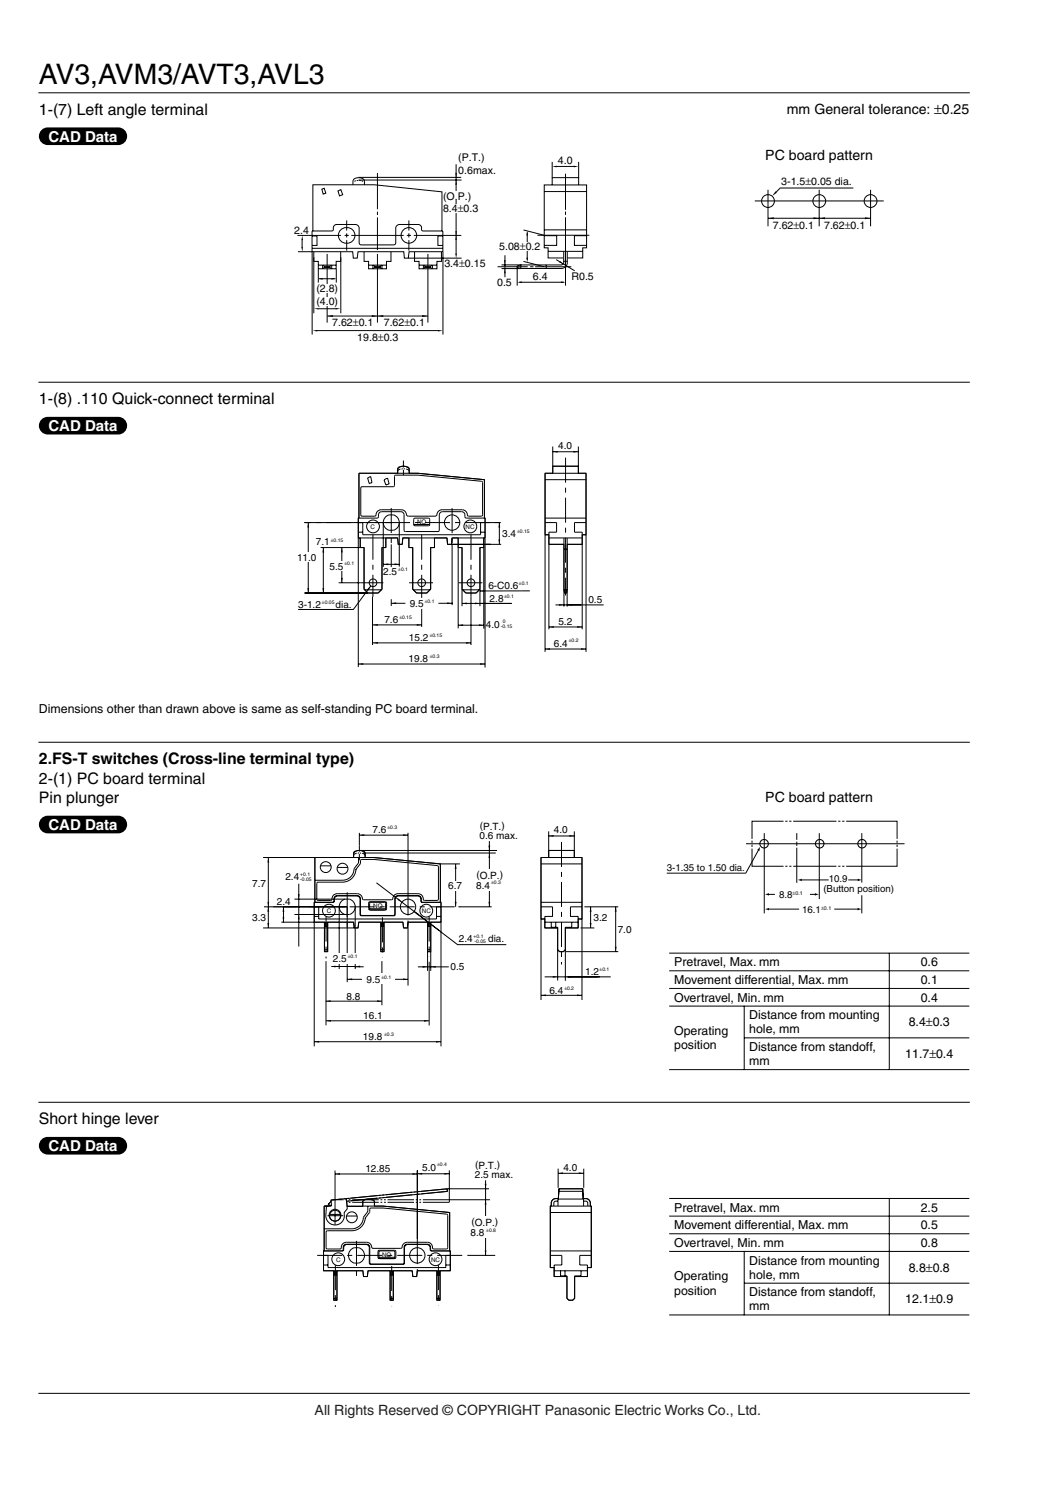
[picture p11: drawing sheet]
<svg xmlns="http://www.w3.org/2000/svg" width="210mm" height="297mm" viewBox="0 0 210 297" stroke-linecap="round" stroke-linejoin="round" font-family="sans-serif">
<g fill="none" stroke="#000" stroke-width=".2">
<path d="M7.8 18.5h186M64.3 37.8l.5-.2 .3 1-.5 .2zM67.6 38.2l.5-.3 .4 1-.6 .3zM70.6 37v-.5a.73 .73 0 0 1 .5-.9 1.29 1.29 0 0 1 1.8 .6v.8M71.7 35.5h20.5M71.7 36h20.6M75.5 34.6v7.2M91.2 32.8v18.1M108.8 38.3h8.5M110.4 37v-1.5h5.3v1.5M110.4 32.4v3.1M111.2 33.3h3.6"/>
<path d="M113 34.7v7.3M115.7 32.4v3.1M59.4 47.1h8.8M59.6 50.3h2.8M60.4 47.9v1.6M62.4 47.2h1v1.9h-1M62.4 49.6h26.1M62.4 50.4v16.5M62.4 46.2h3.5a.67 .67 0 0 0 .8-.9 .84 .84 0 0 1 1-.4h2.9a.89 .89 0 0 1 1.2 1v2.2a.61 .61 0 0 0 .1 .7 .61 .61 0 0 0 .7 .2h5.2a1.12 1.12 0 0 0 1.3-.3v-2.2a1.36 1.36 0 0 1 .5-1.6h3a1.55 1.55 0 0 1 1.6 .4 .67 .67 0 0 0 .8 .9h3.5v4.1h-6.7l-.2 1.3h-.8l-.1-1.3h-9.1l-.2 1.3h-.8l-.1-1.3h-8.1zM62.5 46.2v-9.3h12.3l13.6 1.4v7.9M62.7 50.3v1.9h.9v1.5h3.6v-1.5h.9v-1.9M62.7 51.4v11.2"/>
<path d="M63.6 53.8v2.7M63.6 53h3.6M63.8 55.7h3.2M64.5 53v.7M64.5 53l.4 .3M64.9 53.3h1v.2h-1zM64.9 53.5l-.4 .2M65.4 50.8v13.7M65.9 53.5l.3 .2M66.2 53l-.3 .3M66.3 53v.7M67.2 53.8v2.7"/>
<path d="M68.1 51.4v11.2M68.3 45.8a1.64 1.64 0 0 1 2.2 .1 1.64 1.64 0 0 1 0 2.3 1.64 1.64 0 0 1-2.2 .1 1.56 1.56 0 0 1 0-2.5zM68.9 47.1h.8M69.3 44.1v2M69.3 46.6v.9M69.3 48v2.1M70.2 47.1h10.5M72.8 50.3v1.9h.9v1.5h3.6v-1.5h.9v-1.9M73.7 53h3.6M74.6 53v.7M74.6 53l.3 .3M74.9 53.3h1.1v.2h-1.1z"/>
<path d="M74.9 53.5l-.3 .2M75.5 42.3v.7M75.5 43.5v6.5M75.5 50.8v13.7M76 53.5l.3 .2M76.3 53l-.3 .3M76.4 53v.7M81.3 47.1h.9M81.6 51.6h10.7M81.7 44.1v2M81.7 46.6v.9M81.7 48v2.1"/>
<path d="M82.7 47.1h9.5M82.9 50.3v1.9h.9v1.5h3.5v-1.5h1v-1.9M83.8 53h3.5M84.6 53v.7M84.7 53l.3 .3M85 53.3h1.1v.2h-1.1zM85 53.5l-.3 .2M85.5 50.8v13.7M86.1 53.5l.3 .2M86.4 53l-.3 .3M86.4 53v.7M88.5 47.2h-1v1.9h1"/>
<path d="M88.6 50.4v16.5M99.5 53.3h6M100.3 53h3.8M100.3 53.7h3.8M100.9 51v4.4M103.4 53.5v3.6M103.8 56.4h8.9M104.1 52.9v.7M104.6 46l4.2 1M104.6 52.3l4.2 1M105.4 46.4v5.5M106 53.3h.6"/>
<path d="M107 53.3h7.2M107.4 47h10.4M108.8 45.9h8.5M108.8 47.1h2.5v2h-2.5M109.2 53v.7M109.6 50.2h6.9M111.2 51.9l3.7 2.2M112.6 51.6h-3v-2.1h-.8v-12.5h8.5v12.5h-.8v2.1h-3.1M112.6 52.2h.8M112.7 50.3v2.2l-.1 .3-.3 .1-8.2 .1-.7 .2v.3l.7 .2 8.6-.1 .4-.3 .3-.5v-2.5M113 42.3v.6M113 43.4v13.7"/>
<path d="M117.3 47.1h-2.5v2h2.5M7.8 76.4h186M63.3 66.1h24.4M63.7 61.7h3.5M65.4 63.2h20.1M7.8 148.4h186M7.8 220.3h186M7.8 278.5h186"/>
<circle cx="81.7" cy="47.1" r="1.56"/>
</g>
<g fill="#000">
<path d="M91 34.6h.3l-.1 .9zM91.2 36l.1 .9h-.3zM110.4 33.3l.9-.2v.3zM114.7 33.1l.9 .2-.9 .1zM60.3 49.4h.3l-.2 .9zM60.4 47.1l.2 .9h-.3zM63.6 55.7l.9-.1v.3zM66.2 55.6l1 .1-1 .2zM91 46.2h.3l-.1 .9zM91 50.7h.3l-.1 .9zM91.2 47l.1 1h-.3zM100.9 53.7l.2 .9h-.3z"/>
<path d="M100.8 52h.3l-.2 .9zM103.4 56.4l.9-.1v.3zM105.4 46.2l.2 .9h-.4zM105.2 51.5h.4l-.2 .9zM111.9 52.2l.7 .6-.8-.4zM112.1 56.3l1 .1-1 .2zM62.5 66.1l.9-.2v.4zM62.8 61.7l.9-.1v.3zM65.4 63.2l1.2-.2v.4zM67.1 61.6l.9 .1-.9 .2zM74.3 63l1.2 .2-1.2 .2zM75.5 63.2l1.1-.2v.4z"/>
<path d="M84.4 63l1.1 .2-1.1 .2zM87.6 65.9l.9 .2-.9 .2z"/>
</g>
<path d="M70.8 36.2l1.1-.1 .7 .2" fill="none" stroke="#000" stroke-width=".2" stroke-dasharray=".3 .2" stroke-linecap="butt"/>
<g fill="#fff">
<path d="M63.8 59.4h3.2v1.7h-3.2z"/>
<path d="M88.6 40.8h7.7v1.8h-7.7z"/>
<path d="M89.5 38.3h3.3v1.7h-3.3z"/>
<path d="M103.7 48.4h3.3v1.8h-3.3z"/>
<path d="M63.8 56.7h3.2v1.8h-3.2z"/>
</g>
<g fill="none" stroke="#000" stroke-width=".2">
<path d="M153.5 37.9v7.3M163.8 37.9v7.3M170.6 37.6h-14.6l-.9 .8M174 37.9v7.3M150.9 40.2h25.8M153.5 43.6h20.5M72.2 97.3h6.4l.3-.3v-1.8l.2-.2h4.4l12.7 1.2 .3 .3-.1 6.6-.2 .1h-2.5l-.3-.3a1.02 1.02 0 0 0-1-1h-4a1.12 1.12 0 0 0-1.1 1.1l-.3 .2h-5.4l-.3-.2a1.18 1.18 0 0 0-1.1-1.1h-4a1.1 1.1 0 0 0-1.1 1.2l-.2 .1h-2.5l-.2-.1-.1-5.6zM73.5 95.5l.6-.2 .3 1.2-.6 .1zM76.8 95.9l.7-.3 .3 1.1-.6 .3zM79.5 94.6v-1a1.86 1.86 0 0 1 2.3 0v1M80.6 92.1v2.9M81.8 94.2v-.1a1.87 1.87 0 0 0-2.3 0v.1"/>
<path d="M109 95.9h8.2M110.5 93.2h5.1M110.5 89.3v5.3M110.5 90.3h5.1M115.6 89.3v5.3M60.8 104.5h8.2M61.6 104.5v14M64.1 109.5h8.7v8.3l.7 .7M64.6 109.5v9M67.7 116.5h4.4M68.3 109.5v7M71.6 104.5h.9v2.4h23.6v-2.4h.9"/>
<path d="M71.6 106.4h.9M71.6 107.5h7.9l.1 1.3h.8l.1-1.3h8.9l.1 1.3h8.6M71.8 103.6v-9h11.7l13.3 1.3v7.7M72 107.5v2M72.9 117.9h3.3M74.1 117.1l-3.5 4.7h-11M74.5 119.3v9.6M76.6 104.5v8.8M76.6 112.8h3.2M77.1 107.5v2h-.7v8.3l-.8 .7h-14.8M78.2 108.8v4.5M79.8 104.5v8.8"/>
<path d="M81.7 107.5v2h.8v8.3l.8 .7h2l.8-.7v-8.3h.8v-2M82.6 117.9h3.4M82.7 104.8l.3 .3h2.6l.3-.3M82.7 104.8v-1l.3-.2h2.8l.1 .2v1M82.7 104.8h3.2M90.3 108.8l.1-1.3h6.6v-3.9h-3.8l-.3-.3a.77 .77 0 0 0-.6-1h-3.8a.64 .64 0 0 0-.7 .6v3.1l-.2 .3-6.7-.1-.1-.2v-3.1a.64 .64 0 0 0-.7-.6h-3.8a.87 .87 0 0 0-.7 1.1l-.2 .2h-3.8v29.7M90.4 108.8v12.2M91.6 109.5h.8v11.7M91.6 107.5v18.1M92.4 117.8l.7 .7h2.1l.7-.7M92.5 117.9h3.3M94.2 119.3v9.6"/>
<path d="M96.1 106.4h.9M96.7 109.5h-.8v11.7M96.7 107.5v18.2M97 107.6v25.8M97.2 104.5h2.9M99.8 104.5v4.3M105.9 118.1h-10M109 104.5h2.3v1.9h-1.6v19.4M109 106.9h.7M109 103.6h8.2M109.7 108.8h3M109.7 107.5h6.7"/>
<path d="M112.7 117.8l.2 .7h.4l.1-.7M112.7 109.8h.7M112.7 107.5v13.8M112.8 117.9h.6M113.4 107.5v13.8M113.4 108.8h3M116.4 106.9h.8M117.2 104.5h-2.4v1.9h1.6v19.4M71.6 132.7h25.4M74.5 124.9h9.8M74.6 128.5h19.6M78.2 120.6h2.8"/>
<path d="M84.3 121.7v3.6M87.6 120.6h3M91.6 125h5.1M92.4 120.6h9.9M109 130.3v-35.7h8.2v35.7M109 129.7h8.2M109.7 125.3h6.7M111 120.9h9.7"/>
<circle cx="153.5" cy="40.2" r="1.28"/>
<circle cx="163.8" cy="40.2" r="1.28"/>
<circle cx="174" cy="40.2" r="1.28"/>
<circle cx="74.6" cy="105.2" r="1.28"/>
<circle cx="74.6" cy="116.5" r=".77"/>
<circle cx="78.2" cy="104.5" r="1.6"/>
<circle cx="84.3" cy="116.5" r=".77"/>
<circle cx="90.4" cy="104.5" r="1.54"/>
<circle cx="94" cy="105.2" r="1.28"/>
<circle cx="94.2" cy="116.5" r=".77"/>
</g>
<g fill="#000">
<path d="M8.3 26l.8-.5h.4h14.1a1.76 1.76 0 0 1 1.8 1.7 1.76 1.76 0 0 1-1.8 1.8h-14.1a1.76 1.76 0 0 1-1.6-1.1 1.76 1.76 0 0 1 .4-1.9zM155 38.2l.3 .3-.9 .7zM153.5 43.6l1.2-.2v.4zM162.6 43.4l1.2 .2-1.2 .2zM163.8 43.6l1.1-.2v.4zM172.9 43.4l1.2 .2-1.2 .2zM110.5 90.3l1-.2v.4zM114.6 90.1l1 .2-1 .2zM61.6 104.5l.2 .9h-.3zM61.5 117.6h.3l-.2 .9zM64.6 109.5l.2 .9h-.3zM64.5 117.6h.3l-.2 .9z"/>
<path d="M68.3 109.5l.2 .9h-.3zM68.2 115.5h.3l-.2 1zM73.4 117.8l.7-.7-.4 .9zM76.6 112.8l1-.2v.4zM78.9 112.6l1 .2-1 .2zM95.9 118.1l1-.1v.3zM99.8 104.5l.2 .9h-.4zM99.6 107.8h.4l-.2 1zM71.6 132.7l1-.1v.3zM74.5 124.9l1-.2v.4zM74.6 128.5l1-.2v.4zM78.2 120.6l1-.2v.4z"/>
<path d="M83.3 124.7l1 .2-1 .2zM89.4 120.4l1 .2-1 .2zM91.6 125l1-.2v.3zM93.2 128.3l1 .2-1 .2zM92.3 120.6l1-.2v.4zM95 120.4l1 .2-1 .2zM95.7 124.8l1 .2-1 .1zM96 132.6l1 .1-1 .2zM109 129.7l.9-.1v.3zM109.7 125.3l1-.1v.3zM111.8 120.7l.9 .2-.9 .2zM113.4 120.9l1-.2v.4z"/>
<path d="M115.4 125.2l1 .1-1 .2zM116.2 129.6l1 .1-1 .2z"/>
</g>
<path d="M113.1 91.5v27.5M69 104.5h31.1M72.1 116.5h4.5M74.5 106.9v12.4M78.2 101.6v7.2M78.2 104.5h-17.3M81.8 116.5h4.8M84.3 106.9v12.6M90.4 101.6v7.2M91.6 116.5h4.8M94.2 106.9v12.4" fill="none" stroke="#000" stroke-width=".2" stroke-dasharray="5 1 1 1" stroke-linecap="butt"/>
<g fill="#fff">
<path d="M67.2 112.1h2v2h-2z"/>
<path d="M60.6 110.4h2v2h-2z"/>
</g>
<g fill="none" stroke="#000" stroke-width=".2">
<path d="M71.8 94.6h7.7v-.9a1.54 1.54 0 0 1 2.3 0v.9h1.7l13.3 1.3 .2 11.6h-.3v2h-.8v8.3l-.7 .7h-2.1l-.7-.7v-8.3h-.8v-2h-1.2l-.1 1.3h-.8l-.1-1.3h-2.5v2h-.8v8.3l-.8 .7h-2l-.8-.7v-8.3h-.8v-2h-1.2l-.1 1.3h-.8l-.1-1.3h-2.4v2h-.7v8.3l-.8 .7h-2.1l-.7-.7v-8.3h-.8v-2h-.4zM109 94.6h1.5v-1.4h5.1v1.4h1.6v12.3h-.8v1.9h-3v9l-.1 .7h-.4l-.2-.7v-9h-3v-1.9h-.7zM78.2 119.8v1.3M97.2 108.8h3M52.6 171.4h22.1l13.3 1.3M53.6 171.4v14.1M58.9 179.7h11a1.6 1.6 0 0 1 1.1 1.6M59.7 176.6v12.6M62.9 171.4h7.8v-.9a1.54 1.54 0 0 1 2.3 0v.9h1.7l13.3 1.3 .2 11.6h-2.1v5.9h-.6v-5.9h-3.9l-.2 1.2h-.7l-.2-1.2h-3.7v5.9h-.7v-5.9h-4.4l-.1 1.2h-.8l-.1-1.2h-5.2v5.9h-.6v-5.9h-2.1zM62.9 171.4v9M63.4 176.5l.2-.2h4.9a2.78 2.78 0 0 0 2.7-2.6l.8-1 .1-.8 .2-.1h2.4l12.7 1.2 .2 .3v6.6l-.2 .1-2.7-.1a1.2 1.2 0 0 0-1.1-1.3h-4a1.15 1.15 0 0 0-1.2 1.2h-5.9a1.23 1.23 0 0 0-1.1-1.2h-4a1.2 1.2 0 0 0-1.1 1.3h-2.9zM64.1 173.1h2.1"/>
<path d="M67.4 173.4h2.1M69 179.7a1.6 1.6 0 0 0-1.2 1.6 1.6 1.6 0 0 0 1.2 1.5M70.7 171.4v-1a1.86 1.86 0 0 1 2.3 0v1M70.7 171v-.1a1.86 1.86 0 0 1 2.3 0v.1M71.7 171.4v1.1l-.9 1.1a2.3 2.3 0 0 1-2.3 2.4h-5.6M71.8 166.5v5.5M71.8 166.9h9.8M71.8 170h27.6M75.2 176.5l12.7 9.6M81.6 166.5v11.5M88 172.7h3.9M88 172.7v7.7"/>
<path d="M91.1 172.7v8.6M97.8 168.1v2.4M97.8 170.5v10.8M108.2 171.4h1.5v-1.4h5.1v1.4h1.5v12.3h-.7v1.8h-2.6v4.3l-.4 .4h-.7l-.4-.4v-4.3h-2.6v-1.8h-.7zM108.2 172.7h8.1M109.7 170h5.1M109.7 166.2v5.2M109.7 167.1h5.1M114.8 166.2v5.2M52.8 181.3h16.6v15M56.2 184.3h14.5l.1 1.2M56.7 181.3v3"/>
<path d="M62.8 183.2h.9M63.7 181.3v2.4h23.6v-2.4h.9M64.9 184.3v5.9h.6v-5.9M64.9 185.2h.6M64.9 189.8h.6M65.1 184.3v.9M65.3 184.3v.9M66.2 193.2h4.8M66.5 180.4l.3-.3a.8 .8 0 0 1 .6-1.1h4a.64 .64 0 0 1 .7 .7v3l.2 .3h6.5l.1-.3v-3a.64 .64 0 0 1 .7-.7h4a.9 .9 0 0 1 .7 1.2l.2 .2M67.8 181.3v12.4M69.4 195.8h12.2M71 193.3h1.7"/>
<path d="M71 181.3v12.4M71 181.3a1.6 1.6 0 0 1-1.1 1.5h-11M73.8 180.3h3.4l.1 .2-.1 1.3-.2 .1h-3.2l-.1-.3v-1.1zM73.9 181.6v-1l.2-.2h2.9l.1 .2v1M73.9 181.6l.2 .3M73.9 181.6h3.2M76.1 184.3v5.9h.7v-5.9M76.1 185.2h.7M76.1 189.8h.7M76.3 184.3v.9M76.6 184.3v.9M77.1 181.6l-.3 .3"/>
<path d="M81.6 184.7v12.3M82.8 182.2l8.7 6.6h9.7M83.5 193.3h6.2M85.5 190.2h.6M85.5 184.3v9.8M85.5 185.2h.6M85.5 189.8h.6M85.7 184.3v.9M85.8 192.3v12.7M85.9 184.3v.9M86.1 184.3v9.8M87.3 183.2h.9"/>
<path d="M88.2 184.3h-6.6l-.2 1.2h-.7l-.2-1.2h-8.8l-.1 1.2h-19M91.6 181.3h6.7M108.2 199.9v-28.5h8.1v28.5M108.2 199h8.1M108.2 181.3h2.3v1.9h-1.6v2.3h2.6M108.2 183.7h.7M108.2 180.4h8.1M108.9 195.3h13.2M108.9 184.3h6.7M110.2 184.3v1.1h1.3v10.6M111.1 184.3v1.1M111.5 189.8l.4 .4h.7l.4-.4"/>
<path d="M113.1 190.2h10.5M114.3 184.3v1.1h-1.3v10.7M115.6 183.7h.7M116.1 185.5h2.7M116.3 181.3h-2.3v1.9h1.6v2.3h-2.6M116.8 181.3h6.8M118.1 181.3v4.2M123.1 181.3v8.9M62.8 209.2v-28.8h3.8l.2-.3a.77 .77 0 0 1 .7-1h3.8a.64 .64 0 0 1 .7 .6v3.1l.2 .3 6.7-.1 .1-.2v-3.1a.64 .64 0 0 1 .6-.6h3.9a.87 .87 0 0 1 .7 1.1l.2 .2h3.8v28.8M62.8 208.2h25.4M65.1 200.1h11.3M65.2 204.1h20.6"/>
<circle cx="65.1" cy="173.3" r="1.09"/>
<circle cx="68.5" cy="173.6" r="1.09"/>
<circle cx="65.8" cy="182" r="1.28"/>
<circle cx="81.6" cy="181.3" r="1.54"/>
<circle cx="85.2" cy="182" r="1.28"/>
</g>
<path d="M80.2 93.4v.5M80.6 93.4v.5M81.1 93.4v.5" fill="none" stroke="#fff" stroke-width=".21"/>
<g fill="#000">
<path d="M8.3 83.8l.8-.4 .4-.1h14.1a1.76 1.76 0 0 1 1.8 1.8 1.76 1.76 0 0 1-1.8 1.8h-14.1a1.76 1.76 0 0 1-1.6-1.1 1.76 1.76 0 0 1 .4-2zM53.6 171.4l.2 1h-.3zM59.6 178.7h.3l-.2 1zM71.8 166.9l1-.1v.3zM79.7 179.6l.6 .7-.8-.4zM80.6 166.8l1 .1-1 .2zM91.1 172.7l.2 1h-.4zM97.8 170.5l.2 1h-.3zM97.7 169h.3l-.2 1zM109.7 167.1l1-.2v.4zM113.8 166.9l1 .2-1 .2zM53.6 181.3l.2 .9h-.3z"/>
<path d="M53.5 184.5h.3l-.2 1zM53.5 180.3h.3l-.2 1zM56.7 181.3l.1 .9h-.3zM56.5 183.4h.3l-.1 .9zM59.7 182.8l.2 1h-.3zM66.8 193l1 .2-1 .2zM69.4 195.8l1-.2v.3zM71 193.2l1-.2v.4zM75.4 199.9l1 .2-1 .2zM80.6 195.6l1 .2-1 .1zM82.8 182.2l.9 .5-.2 .2zM84.5 193.1l1 .2-1 .1z"/>
<path d="M86.1 193.3l1-.2v.3zM90.9 180.3h.4l-.2 1zM97.7 180.3h.3l-.2 1zM108.2 199l.9-.2v.3zM110.5 195.1l1 .2-1 .1zM113 195.3l1-.2v.3zM115.4 198.8l.9 .2-.9 .1zM117.9 184.5h.3l-.1 1zM118.1 181.3l.1 .9h-.3zM122.9 189.2h.4l-.2 1zM123.1 181.3l.2 .9h-.4zM62.8 208.2l1-.1v.3z"/>
<path d="M65.1 200.1l1-.2v.4zM65.2 204.1l1-.2v.3zM84.8 203.9l1 .2-1 .1zM87.2 208.1l1 .1-1 .2z"/>
</g>
<path d="M69.4 178.4v7.1M81.6 178v6.7M112.2 168.3v24.5M61.9 181.3h30.1M65.2 183.2v8.4M76.4 183.4v8M85.8 183.2v8.1" fill="none" stroke="#000" stroke-width=".2" stroke-dasharray="5 1 1 1" stroke-linecap="butt"/>
<path d="M66.6 190.5h5.6v2.2h-5.6z" fill="#fff"/>
<path d="M65.2 192.1v12.8M76.3 192.1v8.8" fill="none" stroke="#000" stroke-width=".2"/>
<path d="M72.5 194.6h6.5v2.2h-6.5z" fill="#fff"/>
<path d="M71.4 170.2v.5M71.8 170.2v.5M72.3 170.2v.5" fill="none" stroke="#fff" stroke-width=".2"/>
<path d="M72.6 170.5h26.5" fill="none" stroke="#000" stroke-width=".2"/>
<g fill="#fff">
<path d="M96.8 173.7h2v4.3h-2z"/>
<path d="M90 176.1h2.1v1.8h-2.1z"/>
</g>
<g fill="none" stroke="#000" stroke-width=".2">
<path d="M149.1 168.7h31.7M150.3 164.2h29v9h-29zM151.7 169.8l-2.6 4.7h-15.8M152.8 166.5v16.1M153.5 178.8h1.4M159.3 166.5v10M160.1 175.9h5.6M161.9 178.8h1.2M163.8 166.5v13.2M169.6 175.9h2M172.3 166.5v9.9M172.3 179v3.6"/>
<path d="M133.8 190.5h60M133.8 194.1h60M133.8 197.6h60M153.5 181.7h6.3M166.8 181.7h4.8M177.8 190.5v23.4M133.8 201.1h60M133.8 213.8h60M148.7 207.5h45.1M148.8 201.1v12.8M67 234v7.3M67 234.7h16.4"/>
<path d="M69.2 239.6l.2 2-.6 .8a1.88 1.88 0 0 1-1.5 2.4 1.88 1.88 0 0 1-2.2-1.9l.2-1.8 1-.1-.1-1.1M83.4 233.9v13.8M83.4 234.6h6.4M89.8 239.8h8.2M89.8 233.9v6.4M97.1 235.9v15M97.8 237.6h-8.4l.1 .5M111 239.6h.6M111.1 239.6a.9 .9 0 0 0-.9 .9v.6M111.6 233.6v3.8M111.6 234.5h5.1M111.7 237.6h4.8l.1 2a1.13 1.13 0 0 1 1.2 .3 1.13 1.13 0 0 1 .2 1.2h.2v12.3h-.8v1.8h-2.5v4.3l-.4 .4h-.8l-.4-.4v-4.3h-2.5v-1.8h-.8v-12.3h.2a1.13 1.13 0 0 1 .2-1.2 1.13 1.13 0 0 1 1.2-.3z"/>
<path d="M111.7 237.6l-.1 2.1 .1-1.6M111.7 238.1h4.8M111.7 237.6h4.8M111.7 237.6v.5M116.5 237.6l.1 2.1-.1-1.6M116.5 237.6v.5M116.6 239.6h.6M116.7 233.6v3.8M117.1 239.6a.9 .9 0 0 1 .9 .9v.6M64.7 250.9h.9v2.5h23.5v-2.5h.9M64.7 252.9h.9M64.8 241.1h.9"/>
<path d="M64.8 245.6h5.5M64.8 241.1v8.9M64.8 241.1h1.2l-.4-.4 .6-.6v-.2l23.2-2.3v.6l-20.1 1.9 .1 1.1h3.1v-1.1a2.18 2.18 0 0 1 2.3 0v1h1.8l13.3 1.3 .1 11.6h-2v5.9h-.7v-5.9h-3.9l-.1 1.2h-.8l-.1-1.2h-3.8v5.9h-.6v-5.9h-4.4l-.2 1.2h-.7l-.2-1.2h-5.1v5.9h-.7v-5.9h-2zM65.9 242.8h2.1M66.2 240.1l-.6 .6 .4 .4 .3-.3M66.7 254v5.9h.7v-5.9M66.7 254.9h.7M66.7 259.5h.7M66.9 254v.9M67.2 254v.9M68.4 250l.2-.2a.8 .8 0 0 1 .6-1.1h4.1a.64 .64 0 0 1 .6 .6v3.1l.3 .3 6.4-.1 .2-.2v-3.1a.64 .64 0 0 1 .6-.6h4a.9 .9 0 0 1 .7 1.2l.2 .1M69.3 243.1h2.1"/>
<path d="M69.4 241.1h7.2l13.3 1.3v7.6M70.3 246h-4.9l-.2 .1v3.4l.2 .2 2.8-.1a1.2 1.2 0 0 1 1-1.3h4.1a1.15 1.15 0 0 1 1.1 1.2h5.9a1.23 1.23 0 0 1 1.1-1.2h4a1.2 1.2 0 0 1 1.1 1.3l2.7 .1 .3-.2v-6.6l-.2-.2-12.7-1.2h-2.4l-.3 .1v.8l-.8 1a2.81 2.81 0 0 1-2.8 2.6M72.5 241.1l.1-1a1.86 1.86 0 0 1 2.2 0v1M73.5 241.1v1.1l-.9 1.1a2.3 2.3 0 0 1-2.3 2.3M75.7 250h3.3l.1 .2v1.3l-.2 .1-3.2-.1-.1-.2v-1.1zM75.7 251.3v-1l.3-.3 2.8 .1 .1 .2v1M75.7 251.3l.3 .3M75.7 251.3h3.2M78 254v5.9h.6v-5.9M78 254.9h.6M78 259.5h.6M78.2 254v.9"/>
<path d="M78.4 254v.9M78.9 251.3l-.2 .3M86 249.4v.5l.2 .1h3.8v4h-6.6l-.1 1.2h-.8l-.1-1.2h-8.8l-.2 1.2h-.7l-.2-1.2h-7.8v-4h3.7l.3-.2a.77 .77 0 0 1 .6-1h3.9a.64 .64 0 0 1 .6 .6v3.1l.3 .2h6.6l.2-.2v-3.1a.64 .64 0 0 1 .6-.6h3.8a.64 .64 0 0 1 .7 .6M87.3 254v5.9h.7v-5.9M87.3 254.9h.7M87.3 259.5h.7M87.5 254v.9M87.8 254v.9M89.1 252.9h.9M93.5 250.9h5.5M110 250.9h2.3v2h-1.5v2.3h2.5M110 250h8.2"/>
<path d="M110 242.4h8.2M110.8 253.4h-.8v-12.3h8.2v12.3h-.8M110.8 254h6.6M111.5 240.1h-.4l-.3 .2-.1 .8M111.5 241.1v-1.4h5.2v1.4M112.1 254v1h1.2v4.5l.4 .4h.8l.4-.4v-4.5h1.3v-1M113 254v1M116.7 240.1h.4l.3 .2 .1 .8M118.2 250.9h-2.3v2h1.5v2.3h-2.5"/>
<circle cx="67" cy="242.9" r="1.18"/>
<circle cx="67" cy="243" r="1.09"/>
<circle cx="67.6" cy="251.7" r="1.28"/>
<circle cx="70.3" cy="243.3" r="1.09"/>
<circle cx="71.3" cy="250.9" r="1.6"/>
<circle cx="83.4" cy="250.9" r="1.54"/>
<circle cx="87.1" cy="251.7" r="1.28"/>
</g>
<g fill="none" stroke="#000" stroke-width=".21">
<circle cx="152.8" cy="168.7" r=".85"/>
<circle cx="163.9" cy="168.7" r=".85"/>
<circle cx="172.3" cy="168.7" r=".85"/>
</g>
<g fill="none" stroke="#fff" stroke-width=".35">
<path d="M149.8 168.7h1M149.8 167.9h1.1M149.8 169.5h1.1M156.8 163.5v1.3M156.8 172.5v1.3M157.6 163.5v1.3M157.6 172.5v1.3M158.4 163.5v1.3M158.4 172.5v1.3M158.7 168.1h1.1M158.7 169.3h1.1M167.4 163.5v1.2"/>
<path d="M167.4 172.5v1.3M168.2 163.5v1.2M168.2 172.5v1.3M169 163.5v1.2M169 172.5v1.3M178.7 168.7h1M178.8 167.9h1M178.8 169.5h1"/>
</g>
<g fill="#000">
<path d="M8.3 163.6l.8-.5h.4h14.1a1.76 1.76 0 0 1 1.8 1.7 1.76 1.76 0 0 1-1.8 1.8h-14.1a1.76 1.76 0 0 1-1.6-1.1 1.76 1.76 0 0 1 .4-1.9zM152 169.2l-.2 .9-.4-.2zM152.9 178.8l.8-.3v.5zM159.4 175.9l.9-.3v.5zM162.9 178.5l.8 .3-.8 .2zM171.5 175.6l.8 .3-.8 .2zM152.9 181.7l.8-.2v.5zM171.5 181.5l.8 .2-.8 .3zM67 234.7l1-.2v.3zM82.4 234.5l1 .2-1 .1zM83.4 234.6l1-.1v.3zM88.8 234.5l1 .1-1 .2z"/>
<path d="M96.9 236.6h.3l-.1 1zM111.6 234.5l1-.2v.4zM115.7 234.3l1 .2-1 .2zM97.1 239.8l.1 1h-.3zM96.9 250h.3l-.1 .9z"/>
</g>
<path d="M63.4 250.9h30.1M65.5 243h3.1M67 241.3v3.5M67 252.9v8.4M71.3 248v7.2M78.3 253v8.1M83.4 247.7v6.7M87.6 252.9v8" fill="none" stroke="#000" stroke-width=".2" stroke-dasharray="5 1 1 1" stroke-linecap="butt"/>
<path d="M89.4 237.6l-23.2 2.3M89.5 238.1l-20.2 2M89.8 239.8h-23.3M89.8 240.3h-20.3" fill="none" stroke="#000" stroke-width=".2" stroke-dasharray="5.3 .4 .4 .4 .4 .4" stroke-linecap="butt"/>
<path d="M96.1 243.2h2v4.3h-2z" fill="#fff"/>
<path d="M133.8 239.6h60M177.8 239.5v23.4M133.8 243.1h60M133.8 246.6h60M133.8 250.1h60M148.7 256.5h45.1M148.8 250.1v12.8M133.8 262.8h60" fill="none" stroke="#000" stroke-width=".2"/>
<path d="M8.3 227.8l.8-.5h.4h14.1a1.76 1.76 0 0 1 1.8 1.7 1.76 1.76 0 0 1-1.8 1.8h-14.1a1.76 1.76 0 0 1-1.6-1.1 1.76 1.76 0 0 1 .4-1.9z" fill="#000"/>
<text font-size="5.6" x="7.8" y="16.8">AV3,AVM3/AVT3,AVL3</text>
<g font-size="3.2">
<text x="7.8" y="23">1-(7) Left angle terminal</text>
<text x="7.8" y="80.8">1-(8) .110 Quick-connect terminal</text>
<text x="7.8" y="152.8">2.FS-T switches (Cross-line terminal type)</text>
<text x="7.8" y="156.7">2-(1) PC board terminal</text>
<text x="7.8" y="160.5">Pin plunger</text>
<text x="7.8" y="224.7">Short hinge lever</text>
</g>
<g font-size="3" fill="#fff">
<text x="9.7" y="28.3">CAD Data</text>
<text x="9.7" y="86.1">CAD Data</text>
<text x="9.7" y="165.9">CAD Data</text>
<text x="9.7" y="230.1">CAD Data</text>
</g>
<g font-size="2.8">
<text x="157.3" y="22.7">mm General tolerance: ±0.25</text>
<text x="153" y="31.9">PC board pattern</text>
<text x="153" y="160.3">PC board pattern</text>
</g>
<text font-size="2.8" fill="#231f20" x="62.9" y="282.8">All Rights Reserved © COPYRIGHT Panasonic Electric Works Co., Ltd.</text>
<g font-size="2.5">
<text x="7.8" y="142.4">Dimensions other than drawn above is same as self-standing PC board terminal.</text>
<text x="134.8" y="193.1">Pretravel, Max. mm</text>
<text x="134.8" y="196.7">Movement differential, Max. mm</text>
<text x="184.1" y="193.1">0.6</text>
<text x="184.1" y="196.7">0.1</text>
<text x="134.8" y="200.2">Overtravel, Min. mm</text>
<text x="149.8" y="203.7">Distance from mounting</text>
<text x="184.1" y="200.2">0.4</text>
<text x="134.8" y="206.9">Operating</text>
<text x="134.8" y="209.7">position</text>
<text x="149.8" y="206.5">hole, mm</text>
<text x="181.7" y="205.1">8.4±0.3</text>
<text x="149.8" y="210.1">Distance from standoff,</text>
<text x="149.8" y="212.9">mm</text>
<text x="181" y="211.5">11.7±0.4</text>
<text x="134.8" y="242.2">Pretravel, Max. mm</text>
<text x="134.8" y="245.7">Movement differential, Max. mm</text>
<text x="184.1" y="242.2">2.5</text>
<text x="184.1" y="245.7">0.5</text>
<text x="134.8" y="249.2">Overtravel, Min. mm</text>
<text x="184.1" y="249.2">0.8</text>
<text x="134.8" y="255.9">Operating</text>
<text x="149.8" y="252.8">Distance from mounting</text>
<text x="149.8" y="255.6">hole, mm</text>
<text x="181.7" y="254.2">8.8±0.8</text>
<text x="134.8" y="258.8">position</text>
<text x="149.8" y="259.1">Distance from standoff,</text>
<text x="149.8" y="261.9">mm</text>
<text x="181" y="260.5">12.1±0.9</text>
</g>
<g font-size="2.1">
<text x="91.6" y="32.3">(P.T.)</text>
<text x="91.6" y="34.7">0.6max.</text>
<text x="111.5" y="32.7">4.0</text>
<text x="88.6" y="39.9">(O.P.)</text>
<text x="156.2" y="37">3-1.5±0.05 dia.</text>
<text x="58.8" y="46.8">2.4</text>
<text x="88.6" y="42.4">8.4</text>
<text x="91.5" y="42.4">±0.3</text>
<text x="154.5" y="45.7">7.62±0.1</text>
<text x="164.7" y="45.7">7.62±0.1</text>
<text x="88.8" y="53.4">3.4±0.15</text>
<text x="99.8" y="50">5.08±0.2</text>
<text x="63.2" y="58.3">(2.8)</text>
<text x="99.4" y="57.2">0.5</text>
<text x="106.5" y="56">6.4</text>
<text x="114.2" y="55.9">R0.5</text>
<text x="63.2" y="61">(4.0)</text>
<text x="66.4" y="65.2">7.62±0.1</text>
<text x="76.7" y="65.2">7.62±0.1</text>
<text x="71.4" y="68.1">19.8±0.3</text>
</g>
<g font-size="2">
<text x="111.6" y="89.8">4.0</text>
<text x="100.4" y="107.4">3.4</text>
<text x="59.4" y="112">11.0</text>
<text x="63.1" y="109">7.1</text>
<text x="65.9" y="113.9">5.5</text>
<text x="76.6" y="114.9">2.5</text>
<text x="97.6" y="117.8">6-C0.6</text>
<text x="59.6" y="121.5">3-1.2</text>
<text x="67.1" y="121.5">dia.</text>
<text x="76.8" y="124.6">7.6</text>
<text x="81.9" y="121.3">9.5</text>
<text x="97.1" y="125.5">4.0</text>
<text x="97.9" y="120.4">2.8</text>
<text x="111.6" y="125">5.2</text>
<text x="117.6" y="120.5">0.5</text>
<text x="81.8" y="128.2">15.2</text>
<text x="110.7" y="129.3">6.4</text>
<text x="81.7" y="132.4">19.8</text>
<text x="74.5" y="166.6">7.6</text>
<text x="95.8" y="167.7">0.6 max.</text>
<text x="95.9" y="165.7">(P.T.)</text>
<text x="110.7" y="166.6">4.0</text>
<text x="50.4" y="177.2">7.7</text>
<text x="57.1" y="176">2.4</text>
<text x="89.6" y="177.7">6.7</text>
<text x="95.2" y="177.6">8.4</text>
<text x="95.2" y="175.5">(O.P.)</text>
<text x="50.4" y="184.2">3.3</text>
<text x="55.3" y="180.8">2.4</text>
<text x="118.7" y="184.1">3.2</text>
<text x="91.7" y="188.4">2.4</text>
<text x="97.6" y="188.4">dia.</text>
<text x="123.5" y="186.5">7.0</text>
<text x="66.5" y="192.4">2.5</text>
<text x="73.3" y="196.5">9.5</text>
<text x="90.1" y="193.9">0.5</text>
<text x="117" y="194.9">1.2</text>
<text x="69.3" y="199.8">8.8</text>
<text x="72.6" y="203.6">16.1</text>
<text x="109.8" y="198.7">6.4</text>
<text x="72.6" y="208">19.8</text>
<text x="84.4" y="234">5.0</text>
<text x="95" y="233.5">(P.T.)</text>
<text x="73.1" y="234.3">12.85</text>
<text x="94.9" y="235.5">2.5 max.</text>
<text x="112.6" y="234.1">4.0</text>
<text x="94.2" y="244.9">(O.P.)</text>
<text x="94.1" y="247.1">8.8</text>
</g>
<g font-size="1.9">
<text x="133.3" y="174.2">3-1.35 to 1.50 dia.</text>
<text x="155.7" y="179.4">8.8</text>
<text x="164.6" y="178.3">(Button position)</text>
<text x="165.7" y="176.4">10.9</text>
<text x="160.4" y="182.5">16.1</text>
</g>
<g font-size="1.2">
<text x="74.1" y="105.7">C</text>
<text x="83.4" y="104.8">NO</text>
<text x="93.1" y="105.7">NC</text>
<text x="65.3" y="182.6">C</text>
<text x="74.6" y="181.6">NO</text>
<text x="84.3" y="182.6">NC</text>
<text x="76.4" y="251.3">NO</text>
<text x="67.2" y="252.3">C</text>
<text x="86.2" y="252.2">NC</text>
</g>
<g font-size="1.1">
<text x="158.4" y="178.9">±0.1</text>
<text x="164.1" y="181.9">±0.1</text>
</g>
<g font-size="1">
<text x="103.4" y="106.5">±0.15</text>
<text x="66.1" y="108.3">±0.15</text>
<text x="68.9" y="113">±0.1</text>
<text x="79.6" y="114.1">±0.1</text>
<text x="100.8" y="119.6">±0.1</text>
<text x="103.7" y="116.9">±0.1</text>
<text x="64.4" y="120.8">±0.05</text>
<text x="79.8" y="123.8">±0.15</text>
<text x="84.9" y="120.4">±0.1</text>
<text x="100.1" y="125.6">-0.15</text>
<text x="100.5" y="124.6">0</text>
<text x="85.9" y="127.4">±0.15</text>
<text x="85.9" y="131.5">±0.3</text>
<text x="113.7" y="128.4">±0.2</text>
<text x="77.5" y="165.7">±0.3</text>
<text x="60" y="176.1">-0.05</text>
<text x="60" y="175.1">+0.1</text>
<text x="98.2" y="176.7">±0.3</text>
<text x="69.5" y="191.5">±0.1</text>
<text x="94.7" y="187.5">+0.1</text>
<text x="94.9" y="188.4">-0.05</text>
<text x="76.3" y="195.6">±0.1</text>
<text x="112.8" y="197.8">±0.2</text>
<text x="119.9" y="194.1">±0.1</text>
<text x="76.8" y="207.1">±0.3</text>
<text x="87.4" y="233.1">±0.4</text>
<text x="97.2" y="246.2">±0.8</text>
</g>
</svg>
